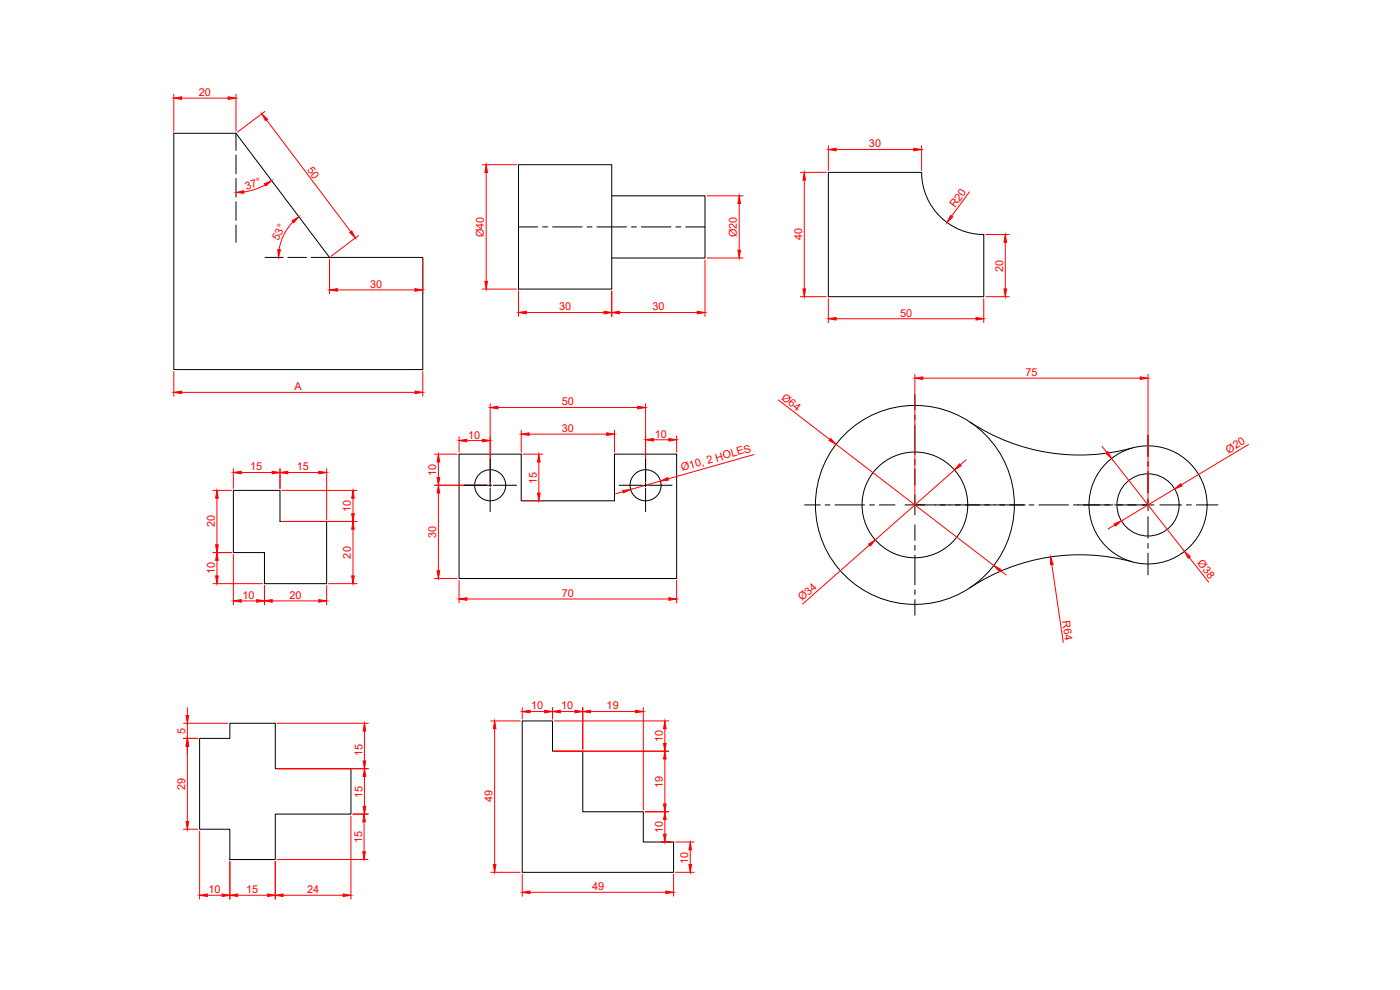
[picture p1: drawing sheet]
<svg xmlns="http://www.w3.org/2000/svg" width="420mm" height="297mm" viewBox="0 0 420 297" stroke-linecap="round" stroke-linejoin="round" font-family="sans-serif">
<!-- layer: solid object -->
<g fill="none" stroke="#000" stroke-width=".3">
<path d="M52.2 40h18.6l28.1 37.2h28v33.7h-74.7zM155.6 49.4h28v37.3h-28zM183.6 58.8h28v18.6h-28M276.6 51.7a18.7 18.7 0 0 0 18.6 18.7v18.6h-46.6v-37.3h28M137.8 136.3h18.6v14h28v-14h18.7v37.3h-65.3zM291.1 126.6a59.7 59.7 0 0 0 48.7 7.8M70 147.1h14v9.4h14v18.6h-18.6v-9.3h-9.4zM339.8 168.6a59.7 59.7 0 0 0-48.7 7.8"/>
<circle cx="147.1" cy="145.6" r="4.7"/>
<circle cx="193.8" cy="145.6" r="4.7"/>
<circle cx="274.6" cy="151.5" r="29.9"/>
<circle cx="274.6" cy="151.5" r="15.9"/>
<circle cx="344.5" cy="151.5" r="17.7"/>
<circle cx="344.5" cy="151.5" r="9.3"/>
</g>
<!-- layer: Dim -->
<g fill="none" stroke="#f00" stroke-width=".3">
<path d="M52.2 28.3v11.1M54.5 29.4h14M70.8 28.3v11.1M79.5 33.4l-8.2 6.2M80 36l25.3 33.5M79.6 55.5a17.8 17.8 0 0 1-6.4 2.1M144.7 49.4h10.3M145.9 51.8v32.6M212.2 58.8h10.8M240.2 51.7h7.8M241.4 54v32.7M248.6 43.7v7.4"/>
<path d="M250.9 44.9h23.4M276.6 43.7v7.4M290.9 57.6l-5.3 7.3M87.9 66.5a15.3 15.3 0 0 0-4.1 8.4M98.9 77.8v10.4M107.6 70.7l-8.2 6.2M126.9 77.8v10.4M211.6 78v16.9M212.2 77.4h10.8M221.8 61.1v14M295.8 70.4h7.1M301.7 72.7v14"/>
<path d="M101.2 87h23.3M144.7 86.7h10.3M155.6 87.3v7.6M157.9 93.8h23.4M183.6 87.3v7.6M185.9 93.8h23.4M240.2 89h7.8M248.6 89.6v7.2M250.9 95.6h42M295.2 89.6v7.2M295.8 89h7.1M52.2 111.5v7.4"/>
<path d="M54.5 117.7h70M126.9 111.5v7.4M274.6 112.3v38.6M276.9 113.5h65.3M344.5 112.3v38.6M130.4 136.3h6.8M131.6 138.6v4.7M137.8 131v4.7M140.1 132.2h4.7M147.1 121.1v23.9M149.4 122.3h42M156.4 129.1v6.6"/>
<path d="M157 136.3h5.9M158.8 130.3h23.3M161.7 138.6v9.3M184.4 129.1v6.6M193.7 121.1v23.9M196.1 131.9h4.6M203.1 130.8v4.9M226.3 136.4l-25.8 7.3M233.6 120l15.5 11.9M250.9 133.3l47.3 36.4M290 137.9l-1.8 1.6M330.7 133.9l1.5 1.8"/>
<path d="M333.6 137.6l21.9 27.8M374.7 133.4l-20.2 12.1M63.9 147.1h5.6M65.1 149.5v14M70 140.6v6M72.4 141.8h9.3M84 140.6v6M84.6 147.1h22.5M84.6 156.5h22.5M86.4 141.8h9.3M98 140.6v15.3M105.9 149.5v4.6"/>
<path d="M105.9 158.8v14M130.4 145.6h16.1M131.6 147.9v23.4M157 150.3h5.9M187 147.5l-2.2 .6M198.2 144.3l-8.9 2.6M286.5 141l-23.8 21M334.5 157.5l-2 1.2M352.5 146.7l-16 9.6M63.9 175.1h14.9M63.9 165.8h5.6M65.1 168.1v4.7"/>
<path d="M70 166.4v15.1M79.4 175.7v5.8M98 175.7v5.8M98.6 175.1h8.5M130.4 173.6h6.8M137.8 174.2v6.7M140.1 179.7h60.6M203.1 174.2v6.7M260.9 163.5l-20 17.7M300.1 171.1l1.8 1.4M315.7 169.4l3.4 23.4M356.9 167.3l5.8 7.4"/>
<path d="M72.4 180.3h4.6M81.7 180.3h14M55.1 217h13.3M56.2 212.3v2.4M56.2 217v4.5M83.2 217h27.3M109.4 219.3v9M147.3 216.3h8.8M148.4 218.6v40.8M156.7 212.3v3.4M159.1 213.5h4.4M165.8 212.3v3.4"/>
<path d="M166.4 216.3h34.3M168.1 213.5h4.5M174.9 212.3v12.5M177.2 213.5h13.5M193.1 212.3v30.7M199.5 218.6v4.5M55.1 221.5h4.2M56.2 223.9v22.6M83.2 230.6h27.3M109.4 233v8.9M166.4 225.4h34.3M199.5 227.7v13.5"/>
<path d="M55.1 248.8h4.2M59.9 249.4v20.4M69 258.5v11.3M82.6 258.5v11.3M83.2 257.9h27.2M105.3 244.8v25M105.9 244.3h4.6M109.3 246.6v9M193.7 243.6h7M198.4 252.6h3.2M199.5 245.9v4.4M202.7 252.6h5.6"/>
<path d="M207.2 255v4.4M62.2 268.6h4.5M71.3 268.6h9M84.9 268.6h18.1M147.3 261.7h8.8M156.7 262.3v6.6M159.1 267.7h40.7M202.1 262.3v6.6M202.7 261.7h5.6"/>
</g>
<g fill="#f00" stroke="#f00" stroke-width=".3">
<path d="M52.2 29.4l2.3-.4v.8z"/>
<path d="M68.5 29l2.3 .4-2.3 .4z"/>
<path d="M70.8 57.8l2.3-.6 .1 .8z"/>
<path d="M79.4 55.1l2.1-.9-1.7 1.6z"/>
<path d="M87.7 66.3l2-1.3-1.5 1.8z"/>
<path d="M83.4 74.9h.8l-.6 2.3z"/>
<path d="M78.6 34.1l1.7 1.7-.6 .4z"/>
<path d="M105 69.8l.6-.5 1.1 2.1z"/>
<path d="M98.9 87l2.3-.4v.8z"/>
<path d="M124.5 86.6l2.4 .4-2.4 .4z"/>
<path d="M124.5 117.3l2.4 .4-2.4 .4z"/>
<path d="M52.2 117.7l2.3-.4v.8z"/>
<path d="M145.9 49.4l.4 2.4h-.8z"/>
<path d="M145.5 84.4h.8l-.4 2.3z"/>
<path d="M155.6 93.8l2.3-.4v.8z"/>
<path d="M181.3 93.4l2.3 .4-2.3 .4z"/>
<path d="M183.6 93.8l2.3-.4v.8z"/>
<path d="M209.3 93.4l2.3 .4-2.3 .4z"/>
<path d="M221.8 58.8l.4 2.3h-.7z"/>
<path d="M221.5 75.1h.7l-.4 2.3z"/>
<path d="M248.6 44.9l2.3-.4v.8z"/>
<path d="M274.3 44.5l2.3 .4-2.3 .4z"/>
<path d="M241.4 51.7l.4 2.3h-.8z"/>
<path d="M241 86.7h.8l-.4 2.3z"/>
<path d="M248.6 95.6l2.3-.4v.8z"/>
<path d="M292.9 95.2l2.3 .4-2.3 .4z"/>
<path d="M301.7 70.4l.4 2.3h-.8z"/>
<path d="M301.3 86.7h.8l-.4 2.3z"/>
<path d="M285.3 64.6l.6 .5-1.7 1.7z"/>
<path d="M70 141.8l2.4-.4v.8z"/>
<path d="M81.7 141.4l2.3 .4-2.3 .4z"/>
<path d="M84 141.8l2.4-.4v.8z"/>
<path d="M95.7 141.4l2.3 .4-2.3 .4z"/>
<path d="M105.9 147.1l.4 2.4h-.8z"/>
<path d="M105.5 154.1h.8l-.4 2.4z"/>
<path d="M105.9 156.5l.4 2.3h-.8z"/>
<path d="M105.5 172.8h.8l-.4 2.3z"/>
<path d="M95.7 179.9l2.3 .4-2.3 .4z"/>
<path d="M79.4 180.3l2.3-.4v.8z"/>
<path d="M77 179.9l2.4 .4-2.4 .4z"/>
<path d="M70 180.3l2.4-.4v.8z"/>
<path d="M65.1 147.1l.4 2.4h-.8z"/>
<path d="M64.7 163.5h.8l-.4 2.3z"/>
<path d="M65.1 165.8l.4 2.3h-.8z"/>
<path d="M64.7 172.8h.8l-.4 2.3z"/>
<path d="M131.2 171.3h.8l-.4 2.3z"/>
<path d="M131.6 145.6l.4 2.3h-.8z"/>
<path d="M131.2 143.3h.8l-.4 2.3z"/>
<path d="M131.6 136.3l.4 2.3h-.8z"/>
<path d="M137.8 132.2l2.3-.4v.8z"/>
<path d="M144.8 131.8l2.3 .4-2.3 .4z"/>
<path d="M156.4 130.3l2.4-.4v.7z"/>
<path d="M182.1 129.9l2.3 .4-2.3 .3z"/>
<path d="M161.7 136.3l.4 2.3h-.8z"/>
<path d="M161.3 147.9h.8l-.4 2.4z"/>
<path d="M147.1 122.3l2.3-.4v.8z"/>
<path d="M191.4 121.9l2.3 .4-2.3 .4z"/>
<path d="M193.7 131.9l2.4-.3v.7z"/>
<path d="M200.7 131.6l2.4 .3-2.4 .4z"/>
<path d="M137.8 179.7l2.3-.4v.8z"/>
<path d="M200.7 179.3l2.4 .4-2.4 .4z"/>
<path d="M186.9 147.1l2.4-.2-2.2 1z"/>
<path d="M198.2 144.3l2.2-1 .2 .8z"/>
<path d="M298.2 169.7l2.1 1.1-.4 .6z"/>
<path d="M249.3 131.6l1.6 1.7-2.1-1.1z"/>
<path d="M288 139.2l.5 .6-2 1.2z"/>
<path d="M260.7 163.2l2-1.2-1.5 1.8z"/>
<path d="M334.3 157.2l2.2-.9-1.8 1.5z"/>
<path d="M352.5 146.7l1.8-1.5 .4 .6z"/>
<path d="M331.8 136l.7-.5 1.1 2.1z"/>
<path d="M355.5 165.4l1.7 1.6-.6 .5z"/>
<path d="M274.6 113.5l2.3-.4v.8z"/>
<path d="M342.2 113.1l2.3 .4-2.3 .4z"/>
<path d="M315.3 167.1l.8 2.2-.8 .2z"/>
<path d="M56.2 221.5l.4 2.4h-.8z"/>
<path d="M55.8 246.5h.8l-.4 2.3z"/>
<path d="M55.8 214.7h.8l-.4 2.3z"/>
<path d="M109.4 217l.4 2.3h-.8z"/>
<path d="M109 228.3h.8l-.4 2.3z"/>
<path d="M109.4 230.6l.4 2.4h-.8z"/>
<path d="M109 241.9h.8l-.4 2.4z"/>
<path d="M109.3 244.3l.4 2.3h-.8z"/>
<path d="M108.9 255.6h.8l-.4 2.3z"/>
<path d="M82.6 268.6l2.3-.4v.8z"/>
<path d="M103 268.2l2.3 .4-2.3 .4z"/>
<path d="M80.3 268.2l2.3 .4-2.3 .4z"/>
<path d="M69 268.6l2.3-.4v.8z"/>
<path d="M66.7 268.2l2.3 .4-2.3 .4z"/>
<path d="M59.9 268.6l2.3-.4v.8z"/>
<path d="M148.4 216.3l.4 2.3h-.7z"/>
<path d="M148.1 259.4h.7l-.4 2.3z"/>
<path d="M156.7 267.7l2.4-.4v.8z"/>
<path d="M199.8 267.3l2.3 .4-2.3 .4z"/>
<path d="M156.7 213.5l2.4-.4v.8z"/>
<path d="M163.5 213.1l2.3 .4-2.3 .4z"/>
<path d="M165.8 213.5l2.3-.4v.8z"/>
<path d="M172.6 213.1l2.3 .4-2.3 .4z"/>
<path d="M174.9 213.5l2.3-.4v.8z"/>
<path d="M190.7 213.1l2.4 .4-2.4 .4z"/>
<path d="M199.5 216.3l.4 2.3h-.8z"/>
<path d="M199.1 223.1h.8l-.4 2.3z"/>
<path d="M199.5 225.4l.4 2.3h-.8z"/>
<path d="M199.1 241.2h.8l-.4 2.4z"/>
<path d="M199.5 243.6l.4 2.3h-.8z"/>
<path d="M199.1 250.3h.8l-.4 2.3z"/>
<path d="M207.2 252.6l.3 2.4h-.7z"/>
<path d="M206.8 259.4h.7l-.3 2.3z"/>
</g>
<!-- layer: Dash line -->
<path d="M70.8 40v5.1M70.8 46.5v5.6M70.8 53.5v5.6M70.8 60.5v5.6M70.8 67.5v5.2M79.5 77.2h5.5M86.4 77.2h5.6M93.4 77.2h5.5" fill="none" stroke="#000" stroke-width=".3"/>
<!-- layer: Center line -->
<g fill="none" stroke="#000" stroke-width=".3">
<path d="M155.6 68.1h5.8M162.9 68.1h1.4M165.8 68.1h8.9M176.2 68.1h1.5M179.2 68.1h8.8M189.5 68.1h1.5M192.5 68.1h8.9M202.8 68.1h1.5M205.8 68.1h5.8M274.6 151.5h6.1M282.2 151.5h1.4M285.1 151.5h8.9"/>
<path d="M295.5 151.5h1.5M298.4 151.5h8.9M308.8 151.5h1.5M311.8 151.5h8.9M322.1 151.5h1.5M325.1 151.5h8.9M335.5 151.5h1.4M338.4 151.5h6.1"/>
</g>
<!-- layer: 0 -->
<g fill="none" stroke="#000" stroke-width=".3">
<path d="M274.6 118.4v4.7M147.1 137.7v7M193.7 137.7v7M274.6 124.6v1.4M274.6 127.5v8.9M274.6 137.9v1.5M344.5 130.5v6.5M344.5 138.5v1.5M139.2 145.6h7M146.6 145.6h1M147.1 145.1v1M147.1 146.5v7"/>
<path d="M148 145.6h7M185.8 145.6h7M193.3 145.6h.9M193.7 145.1v1M193.7 146.5v7M194.7 145.6h7M241.5 151.5h4.6M247.6 151.5h1.5M250.6 151.5h8.9M261 151.5h1.4M263.9 151.5h4.7M271.6 151.5h6"/>
<path d="M274.6 140.8v4.7M274.6 148.5v6M274.6 157.5v4.7M280.6 151.5h4.6M286.7 151.5h1.5M289.7 151.5h8.9M300 151.5h1.5M303 151.5h4.7M323.6 151.5h6.4M331.5 151.5h1.5M334.5 151.5h6.5M342.8 151.5h3.5"/>
<path d="M344.5 141.5v6.5M344.5 149.7v3.6M344.5 155v6.5M348.1 151.5h6.5M356.1 151.5h1.4M359 151.5h6.5M274.6 163.6v1.5M274.6 166.6v8.9M274.6 177v1.4M274.6 179.9v4.7M344.5 163v1.5M344.5 166v6.5"/>
</g>
<!-- layer: solid lines -->
<path d="M156.7 216.3h9.1v9.1h9.1v18.2h18.2v9h9v9.1h-45.4zM59.9 221.5h9.1v-4.5h13.6v13.6h22.7v13.7h-22.7v13.6h-13.6v-9.1h-9.1z" fill="none" stroke="#000" stroke-width=".3"/>
<g font-size="3.3" fill="#f00">
<text x="59.7" y="28.8">20</text>
<text x="260.8" y="44.2">30</text>
<text x="92" y="50.9" transform="rotate(53 92 50.9)">50</text>
<text x="74" y="57" transform="rotate(-19 74 57)">37°</text>
<text x="286.6" y="62.4" transform="rotate(-54 286.6 62.4)">R20</text>
<text x="145.2" y="71.1" transform="rotate(-90 145.2 71.1)">Ø40</text>
<text x="221.2" y="71.1" transform="rotate(-90 221.2 71.1)">Ø20</text>
<text x="83.6" y="72.3" transform="rotate(-63 83.6 72.3)">53°</text>
<text x="240.7" y="72.1" transform="rotate(-90 240.7 72.1)">40</text>
<text x="301.1" y="81.5" transform="rotate(-90 301.1 81.5)">20</text>
<text x="111.1" y="86.4">30</text>
<text x="167.8" y="93.2">30</text>
<text x="195.8" y="93.2">30</text>
<text x="270.1" y="95">50</text>
<text x="307.7" y="112.8">75</text>
<text x="88.4" y="117.1">A</text>
<text x="234.4" y="119.7" transform="rotate(37 234.4 119.7)">Ø64</text>
<text x="168.6" y="121.7">50</text>
<text x="140.5" y="131.6">10</text>
<text x="168.6" y="129.6">30</text>
<text x="196.5" y="131.3">10</text>
<text x="368.7" y="136.2" transform="rotate(-31 368.7 136.2)">Ø20</text>
<text x="75.1" y="141.2">15</text>
<text x="89.1" y="141.2">15</text>
<text x="130.9" y="142.9" transform="rotate(-90 130.9 142.9)">10</text>
<text x="204.7" y="141.4" transform="rotate(-16 204.7 141.4)">Ø10, 2 HOLES</text>
<text x="161.1" y="145.2" transform="rotate(-90 161.1 145.2)">15</text>
<text x="105.3" y="153.7" transform="rotate(-90 105.3 153.7)">10</text>
<text x="64.5" y="158.2" transform="rotate(-90 64.5 158.2)">20</text>
<text x="130.9" y="161.4" transform="rotate(-90 130.9 161.4)">30</text>
<text x="105.3" y="167.6" transform="rotate(-90 105.3 167.6)">20</text>
<text x="64.5" y="172.4" transform="rotate(-90 64.5 172.4)">10</text>
<text x="359.2" y="169" transform="rotate(52 359.2 169)">Ø38</text>
<text x="72.8" y="179.7">10</text>
<text x="86.9" y="179.7">20</text>
<text x="168.6" y="179.1">70</text>
<text x="240.8" y="180.4" transform="rotate(-41 240.8 180.4)">Ø34</text>
<text x="318.8" y="186.3" transform="rotate(82 318.8 186.3)">R64</text>
<text x="159.4" y="212.9">10</text>
<text x="168.4" y="212.9">10</text>
<text x="182.1" y="212.9">19</text>
<text x="55.6" y="220.2" transform="rotate(-90 55.6 220.2)">5</text>
<text x="108.8" y="226.8" transform="rotate(-90 108.8 226.8)">15</text>
<text x="198.9" y="222.8" transform="rotate(-90 198.9 222.8)">10</text>
<text x="55.6" y="237" transform="rotate(-90 55.6 237)">29</text>
<text x="108.8" y="239.4" transform="rotate(-90 108.8 239.4)">15</text>
<text x="198.9" y="236.4" transform="rotate(-90 198.9 236.4)">19</text>
<text x="147.8" y="240.8" transform="rotate(-90 147.8 240.8)">49</text>
<text x="198.9" y="250" transform="rotate(-90 198.9 250)">10</text>
<text x="108.6" y="253" transform="rotate(-90 108.6 253)">15</text>
<text x="206.5" y="259.1" transform="rotate(-90 206.5 259.1)">10</text>
<text x="62.5" y="268">10</text>
<text x="73.9" y="268">15</text>
<text x="92.2" y="268">24</text>
<text x="177.7" y="267.1">49</text>
</g>
</svg>
